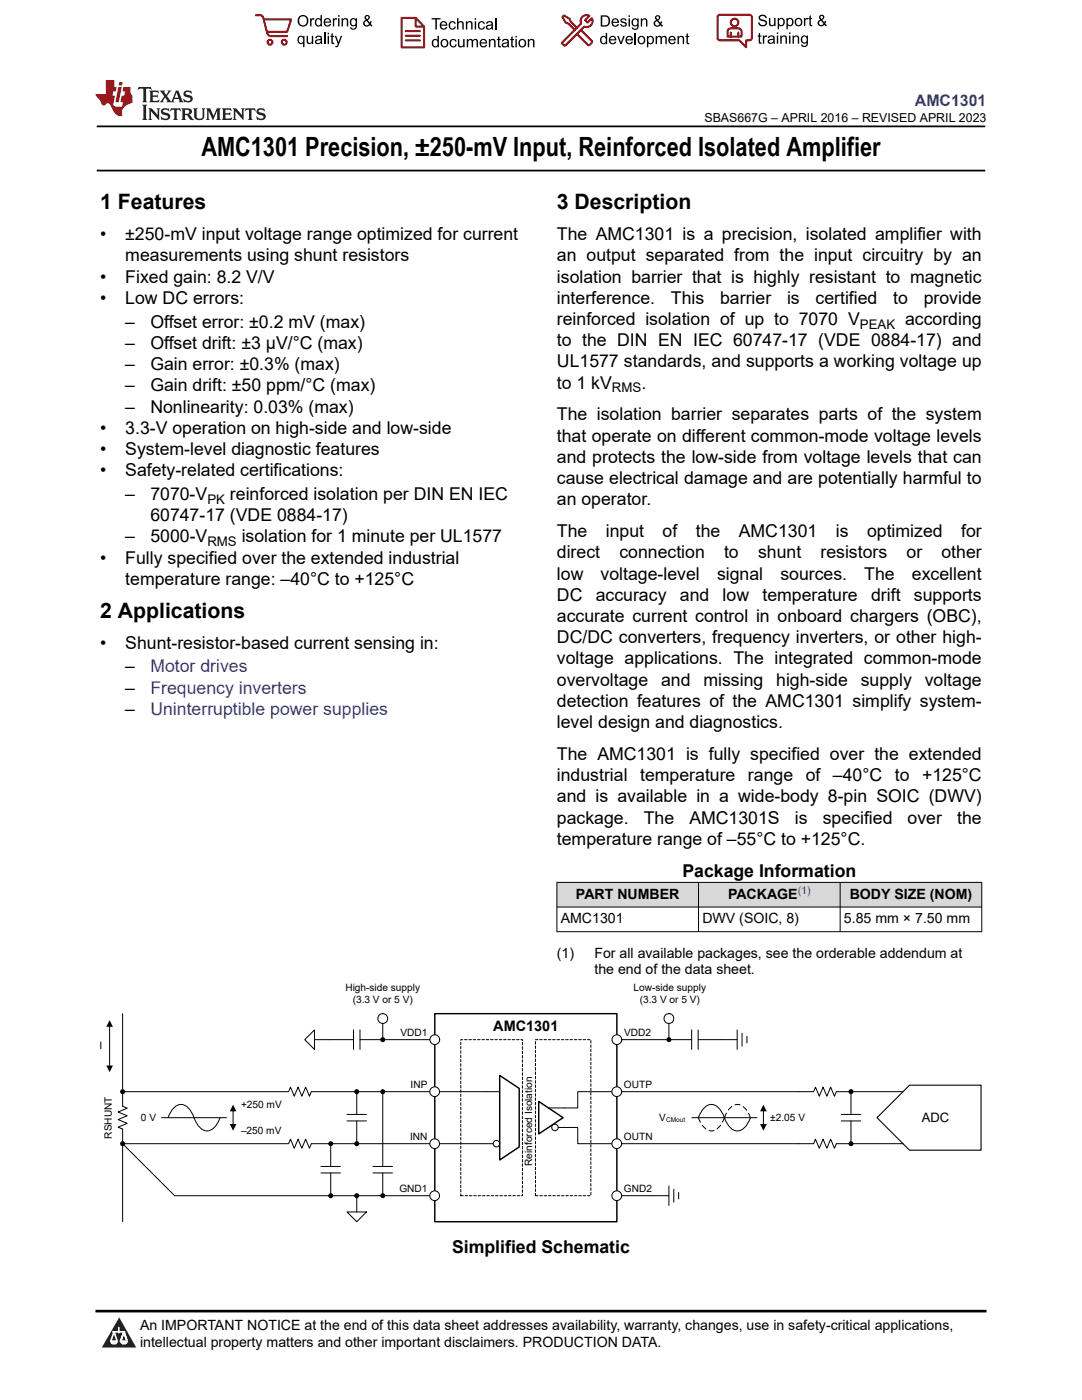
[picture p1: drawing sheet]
<svg xmlns="http://www.w3.org/2000/svg" width="216mm" height="279mm" viewBox="0 0 216 279" stroke-linecap="round" stroke-linejoin="round" font-family="sans-serif">
<path d="M19.3 25.2h177.3M19.3 34h177.3" fill="none" stroke="#000" stroke-width=".35"/>
<g fill="#d8d8d8">
<path d="M111.1 176.1h84.8v4.9h-84.8z" fill-rule="evenodd"/>
<path d="M111.2 176.2h28.1v4.8h-28.1z" fill-rule="evenodd"/>
<path d="M139.4 176.2h28.2v4.8h-28.2z" fill-rule="evenodd"/>
<path d="M167.7 176.2h28.1v4.8h-28.1z" fill-rule="evenodd"/>
</g>
<g fill="none" stroke="#000" stroke-width=".2">
<path d="M111.1 176.1h84.9M111.1 176v10M139.4 176v10M167.6 176v10M195.9 176v10M111.1 181h84.9M111.1 185.9h84.9M76.4 217.9h23.3M123.1 217.9h-7.8v3.2h-2.6M123.1 207.5h14.9M133.5 204.2v3.3M138 205.5v3.9"/>
<path d="M139.3 205.5v3.9M139.3 207.5h4.6M76.4 228.2h20.7M112.7 225h2.6v3.3h7.8M123.1 238.6h7.1"/>
<circle cx="133.5" cy="203.3" r=".98"/>
</g>
<circle cx="133.5" cy="207.5" r=".5" fill="#000"/>
<path d="M86.8 202.3h36.3v41.5h-36.3z" fill="none" stroke="#000" stroke-width=".29"/>
<path d="M91.9 207.5h12.3v31.1h-12.3zM106.8 207.5h11.1v31.1h-11.1z" fill="none" stroke="#000" stroke-width=".2" stroke-dasharray=".5 .4"/>
<path d="M99.7 214.6l3.9 2.6v11.7l-3.9 2.6z" fill-rule="evenodd" fill="#fff"/>
<path d="M99.7 214.6l3.9 2.6v11.7l-3.9 2.6z" fill="none" stroke="#000" stroke-width=".29"/>
<path d="M107.5 219.8l4.9 3.3-4.9 3.2z" fill="#fff"/>
<path d="M107.5 219.8l4.9 3.3-4.9 3.2z" fill="none" stroke="#000" stroke-width=".29"/>
<path d="M109.4 221.1h3.3M110.7 225h2" fill="none" stroke="#000" stroke-width=".2"/>
<circle cx="110.7" cy="225" r=".65" fill="#fff"/>
<g fill="none" stroke="#000" stroke-width=".2">
<path d="M97.1 228.3h2.6"/>
<circle cx="110.7" cy="225" r=".65"/>
</g>
<circle cx="99.1" cy="228.2" r=".65" fill="#fff"/>
<circle cx="99.1" cy="228.2" r=".65" fill="none" stroke="#000" stroke-width=".2"/>
<circle cx="123.1" cy="238.6" r=".97" fill="#fff"/>
<g fill="none" stroke="#000" stroke-width=".2">
<path d="M143.9 207.5h3.2M147.1 205.5v3.9M148.1 206.2v2.6M149 206.8v1.3"/>
<circle cx="123.1" cy="238.6" r=".97"/>
</g>
<circle cx="123.1" cy="207.5" r=".97" fill="#fff"/>
<g fill="none" stroke="#000" stroke-width=".2">
<path d="M130.2 238.6h3.3M133.5 236.7v3.9M134.4 237.3v2.6M135.4 238v1.3"/>
<circle cx="123.1" cy="207.5" r=".97"/>
</g>
<path d="M181.5 216.6h14.3v12.9h-14.3l-6.5-6.4z" fill-rule="evenodd" fill="#fff"/>
<path d="M181.5 216.6h14.3v12.9h-14.3l-6.5-6.4z" fill="none" stroke="#000" stroke-width=".22"/>
<path d="M123.1 217.9h39.2l.4-.9 .8 1.8 .7-1.8 .8 1.8 .7-1.8 .8 1.8 .4-.9h13.3M169.8 217.9v4.5M123.1 228.2l39.2 .1 .4-1 .8 1.9 .7-1.9 .8 1.9 .7-1.9 .8 1.9 .4-.9 13.3-.1M167.9 223.7h3.8M167.9 222.4h3.8M169.8 223.7v4.5" fill="none" stroke="#000" stroke-width=".2"/>
<g fill="#000">
<circle cx="169.8" cy="217.9" r=".5"/>
<circle cx="169.8" cy="228.2" r=".5"/>
</g>
<circle cx="123.1" cy="217.9" r=".97" fill="#fff"/>
<circle cx="123.1" cy="217.9" r=".97" fill="none" stroke="#000" stroke-width=".2"/>
<circle cx="123.1" cy="228.2" r=".97" fill="#fff"/>
<g fill="none" stroke="#000" stroke-width=".2">
<path d="M21.9 204.8v7.8M24.1 217.9h33.5l.4-.9 .7 1.8 .8-1.8 .7 1.8 .8-1.8 .7 1.8 .4-.9h14.3v14.9M24.5 202.3v18.5l.9 .4-1.8 .7 1.8 .8-1.8 .7 1.8 .8-1.8 .8 .9 .3v18.5M66 207.5h4.5M70.5 205.5v3.9M71.8 205.5v3.9M71.8 207.5h4.6M24.1 228.2l33.5 .1 .4-1 .7 1.9 .8-1.9 .7 1.9 .8-1.9 .7 1.9 .4-.9h14.3M24.5 228.3l10.4 10.3h51.8M74.4 234.1h3.9M74.4 232.8h3.9M76.4 234.1v4.5h-.3"/>
<path d="M138.1 223.1h12.9M139.4 223.1a3.5 3.5 0 0 1 2.6-2.7 2.68 2.68 0 0 1 2.1 1.7l.4 1M144.5 223.1a3.5 3.5 0 0 0 2.6 2.6 2.68 2.68 0 0 0 2.2-1.7l.4-.9M152.3 221.7v2.6"/>
<circle cx="123.1" cy="228.2" r=".97"/>
</g>
<path d="M139.4 223.1a3.5 3.5 0 0 0 2.6 2.6 2.68 2.68 0 0 0 2.1-1.7l.4-.9M144.5 223.1a3.5 3.5 0 0 1 2.6-2.7 2.68 2.68 0 0 1 2.2 1.7l.4 1" fill="none" stroke="#000" stroke-width=".2" stroke-dasharray="1 .7"/>
<g fill="#000">
<path d="M21.9 203.6l.6 1.3h-1.3zM21.2 212.6h1.3l-.6 1.4zM151.7 224.3h1.3l-.7 1.4zM152.3 220.5l.7 1.3h-1.3z"/>
<circle cx="24.5" cy="217.9" r=".5"/>
<circle cx="76.4" cy="217.9" r=".5"/>
<circle cx="24.5" cy="228.2" r=".5"/>
<circle cx="76.4" cy="238.6" r=".5"/>
</g>
<path d="M69.2 241.9h3.9l-1.9 1.9z" fill="#fff"/>
<path d="M71.2 238.6v3.3M69.2 241.9h3.9l-1.9 1.9z" fill="none" stroke="#000" stroke-width=".2"/>
<path d="M60.8 207.5l1.9-2v3.9z" fill="#fff"/>
<g fill="none" stroke="#000" stroke-width=".2">
<path d="M60.8 207.5l1.9-2v3.9zM62.7 207.5h3.3M70.9 217.9h.3v4.5M76.1 207.5h10.7M76.4 204.2v3.3M32.2 223.1h13M33.5 223.1a3.5 3.5 0 0 1 2.6-2.7 2.68 2.68 0 0 1 2.2 1.7l.4 1M38.7 223.1a3.5 3.5 0 0 0 2.6 2.6 2.68 2.68 0 0 0 2.2-1.7l.4-.9M46.5 221.7v2.6M64 234.1h3.9M64 232.8h3.9M65.7 228.2h.3v4.6"/>
<path d="M66 234.1v4.5h-.3M69.2 223.7h3.9M69.2 222.4h3.9M70.9 238.6h.3M71.2 223.7v4.5h-.3"/>
<circle cx="76.4" cy="203.3" r=".98"/>
</g>
<g fill="#000">
<path d="M45.8 224.3h1.4l-.7 1.4zM46.5 220.5l.7 1.3h-1.4z"/>
<circle cx="71.2" cy="217.9" r=".5"/>
<circle cx="76.4" cy="207.5" r=".5"/>
<circle cx="66" cy="228.2" r=".5"/>
<circle cx="66" cy="238.6" r=".5"/>
<circle cx="71.2" cy="228.2" r=".5"/>
<circle cx="71.2" cy="238.6" r=".5"/>
</g>
<circle cx="86.7" cy="217.9" r=".97" fill="#fff"/>
<circle cx="86.7" cy="217.9" r=".97" fill="none" stroke="#000" stroke-width=".2"/>
<circle cx="86.7" cy="228.2" r=".97" fill="#fff"/>
<circle cx="86.7" cy="228.2" r=".97" fill="none" stroke="#000" stroke-width=".2"/>
<circle cx="86.7" cy="238.6" r=".97" fill="#fff"/>
<circle cx="86.7" cy="238.6" r=".97" fill="none" stroke="#000" stroke-width=".2"/>
<circle cx="86.8" cy="207.5" r=".97" fill="#fff"/>
<circle cx="86.8" cy="207.5" r=".97" fill="none" stroke="#000" stroke-width=".2"/>
<path d="M0 0h215.9v23.8h-215.9z" fill-rule="evenodd" fill="#fff"/>
<path d="M27.7 17.4l-.2 .6 .5-.3h.6v.1v2.2l-.2 .4h1l-.2-.4v-2.2v-.1h.5l.5 .3-.1-.6zM29.8 18.1l.2 .4v1.5l-.2 .4h1.9l.1-.6a1.08 1.08 0 0 1-1.3 .2v-.7h.6l.4 .2v-.6l-.4 .2h-.6v-.6l.2-.1a1 1 0 0 1 1 .2l-.1-.5zM31.8 18.1l1 1.1-1 1.2h.9l-.2-.2 .4-.7 .5 .7-.2 .2h1.6l-.2-.2 .1-.4h1l.1 .4-.1 .2h.9l-.2-.3-.8-2h-.5l-1 2.2-.8-1.1 .9-1.1h-.8l.2 .2-.5 .7-.3-.7 .1-.2zM35.2 18.5l.4 1h-.8zM36.8 18.2a.65 .65 0 0 0-.2 .7 .65 .65 0 0 0 .6 .5l.7 .2 .1 .2a.79 .79 0 0 1-.7 .4 .79 .79 0 0 1-.7-.5l.1 .7 .2-.1a.93 .93 0 0 0 1.1 .1 .93 .93 0 0 0 .4-1 1.46 1.46 0 0 0-1.2-.6l-.1-.3a1.09 1.09 0 0 1 1.2 .2l-.2-.6-.1 .1-.6-.2zM28.4 20.9l.2 .4v2.3l-.2 .3h1l-.2-.3v-2.3l.2-.4zM29.6 21.6l.2 .4v1.6l-.2 .3h.8l-.3-.3v-1.4l1.7 1.8v-2l.2-.4h-.8l.2 .2 .1 1.1-1.2-1.3zM32.3 21.8a.65 .65 0 0 0-.2 .7 .65 .65 0 0 0 .7 .4l.6 .2 .1 .2a.79 .79 0 0 1-.7 .4 .79 .79 0 0 1-.7-.5l.1 .7 .2-.1a.93 .93 0 0 0 1.1 .1 .93 .93 0 0 0 .4-.9 1.46 1.46 0 0 0-1.2-.6l-.1-.4a1.09 1.09 0 0 1 1.2 .2l-.2-.6-.1 .1-.6-.1zM34.1 21.6l-.1 .7a.63 .63 0 0 1 .7-.4l.1 1.7-.3 .3h1l-.2-.3v-1.7a.66 .66 0 0 1 .8 .4l-.1-.7zM36.2 21.6l.2 .4v1.6l-.2 .3h.9l-.2-.2v-.7h.5l.1 .2a.79 .79 0 0 0 1.2 .6l-1-.9a.61 .61 0 0 0 .6-.6 .61 .61 0 0 0-.5-.6zM36.9 21.9h.2a.47 .47 0 0 1 .5 .1 .47 .47 0 0 1 .1 .5l-.2 .2h-.6zM38.5 21.6l.2 .2a2.27 2.27 0 0 0 .4 2 1.04 1.04 0 0 0 1.7-.7v-1.3l.2-.2h-.8l.2 .4v1.1a.6 .6 0 0 1-.6 .6 .6 .6 0 0 1-.6-.6v-1.1l.3-.4zM41.1 21.6l.2 .4v1.6l-.2 .3h.7l-.2-.3v-1.5l.9 1.9 .8-1.9v1.5l-.2 .3h1l-.3-.3v-1.6l.3-.4h-.8l-.7 1.5-.7-1.5zM44.3 21.6l.2 .4v1.6l-.2 .3h1.9l.1-.5a1.09 1.09 0 0 1-1.3 .1v-.6h.6l.4 .1v-.6l-.4 .2h-.6v-.6l.2-.1a1.01 1.01 0 0 1 1 .3l-.1-.6zM46.4 21.6l.3 .4v1.6l-.3 .3h.8l-.2-.3v-1.4l1.6 1.8v-2l.2-.4h-.7l.2 .2v1.1l-1.2-1.3zM49 21.6l-.1 .7a.63 .63 0 0 1 .8-.4v1.7l-.3 .3h1l-.2-.3v-1.7a.66 .66 0 0 1 .8 .4l-.1-.7zM51.4 21.8a.65 .65 0 0 0-.2 .7 .65 .65 0 0 0 .6 .4l.6 .2 .2 .2a.79 .79 0 0 1-.8 .4 .79 .79 0 0 1-.6-.5l.1 .7 .2-.1a.93 .93 0 0 0 1 .1 .93 .93 0 0 0 .5-.9 1.46 1.46 0 0 0-1.3-.6l-.1-.4a1.09 1.09 0 0 1 1.3 .2l-.2-.6-.2 .1-.5-.1z" fill="#231f20"/>
<path d="M21.1 16v2.8h-2.1l.1 .3 .9 1a.95 .95 0 0 0 .9 .9 .59 .59 0 0 1 .6-.4 .59 .59 0 0 1 .5 .4l.4 .8a1.59 1.59 0 0 0 2.1 1.3 1.61 1.61 0 0 1 1-2.2l1-.4-.1-1.5a1.59 1.59 0 0 1-.4-1.6h-1.4l-.2 .9h.5l-.1 .8h-.5l-.2 1v.2l.4 .1-.2 .9h-.6a.73 .73 0 0 1-1.1-.7l.3-1.5h-.5l.2-.8h.5l.2-.9h-.5v-1.4zM23.6 17.4l-.6 3h.7l.6-3zM23.8 16.4l-.1 .7h.7l.1-.7z" fill="#ed1c24"/>
<g fill="#000">
<path d="M59.4 4.2a1.12 1.12 0 0 1 2.2 0 1.12 1.12 0 0 1-2.2 0zM59.9 3.5a.89 .89 0 0 0-.1 1.1 .89 .89 0 0 0 1.1 .4 .88 .88 0 0 0 .3-1.3 .88 .88 0 0 0-1.3-.2z" fill-rule="evenodd"/>
<path d="M59.5 7.3l.5-.2 .5 .3v-.3h.3v2.3h-.3v-.8a.74 .74 0 0 1-1 0 .74 .74 0 0 1-.1-1zM59.8 7.5a.57 .57 0 0 0-.2 .7 .57 .57 0 0 0 .8 .2 .57 .57 0 0 0 .1-.7 .57 .57 0 0 0-.7-.2z" fill-rule="evenodd"/>
<path d="M61.9 3.6h.2v.3l.2-.2 .3-.1 .2 .1-.1 .3a.36 .36 0 0 0-.5 0 .36 .36 0 0 0 0 .4v.9h-.3z" fill-rule="evenodd"/>
<path d="M61.2 7.1h.3v.9a.41 .41 0 0 0 .4 .6 .41 .41 0 0 0 .3-.6v-.9h.3v1.7h-.2v-.3a.58 .58 0 0 1-.7 .3 .58 .58 0 0 1-.4-.6z" fill-rule="evenodd"/>
<path d="M63 3.8l.5-.2 .5 .2v-.8h.2v2.3h-.2v-.2a.75 .75 0 0 1-1-.1 .75 .75 0 0 1-.1-1zM63.2 4a.57 .57 0 0 0-.1 .7 .57 .57 0 0 0 .8 .2 .57 .57 0 0 0 .1-.7 .57 .57 0 0 0-.8-.2z" fill-rule="evenodd"/>
<path d="M63 7.3a.74 .74 0 0 1 1-.1 .74 .74 0 0 1 .3 .9v.7h-.3v-.2a.57 .57 0 0 1-.8 .2 .57 .57 0 0 1-.2-.8l1-.3a.41 .41 0 0 0-.4-.4 .41 .41 0 0 0-.4 .4l-.3-.1zM63.2 8.2a.35 .35 0 0 0 .2 .5 .35 .35 0 0 0 .5-.3l.1-.4z" fill-rule="evenodd"/>
<path d="M65.4 6.5h.3v.3h-.3zM65.4 7.1h.3v1.7h-.3z" fill-rule="evenodd"/>
<path d="M64.8 3.8a.76 .76 0 0 1 .9-.1 .76 .76 0 0 1 .4 .8h-1.2a.47 .47 0 0 0 .3 .6 .47 .47 0 0 0 .6-.4l.3 .1a.82 .82 0 0 1-1.3 .3 .82 .82 0 0 1 0-1.3zM65 4l-.1 .3h.9l-.3-.4z" fill-rule="evenodd"/>
<path d="M66.4 3.6h.3v.3l.1-.2 .4-.1 .1 .1-.1 .3a.36 .36 0 0 0-.4 0 .36 .36 0 0 0-.1 .4v.9h-.3z" fill-rule="evenodd"/>
<path d="M66.1 6.7l.3-.1v.5h.3v.3h-.3v.9l.1 .2h.2v.3a.41 .41 0 0 1-.4-.1 .41 .41 0 0 1-.2-.4v-.9h-.2v-.3h.2z" fill-rule="evenodd"/>
<path d="M66.8 7.1h.3l.4 1.4 .5-1.4h.3l-.6 1.7a.57 .57 0 0 1-.8 .6v-.3a.37 .37 0 0 0 .5-.3z" fill-rule="evenodd"/>
<path d="M67.5 3h.2v.3h-.2zM67.5 3.6h.2v1.7h-.2z" fill-rule="evenodd"/>
<path d="M68.2 3.6h.2v.3a.58 .58 0 0 1 .7-.3 .58 .58 0 0 1 .4 .7v1h-.3v-1a.4 .4 0 0 0-.4-.5 .4 .4 0 0 0-.4 .6v.9h-.2z" fill-rule="evenodd"/>
<path d="M70 3.8l.5-.2 .5 .2v-.2h.2v1.5a.71 .71 0 0 1-.5 .8 .71 .71 0 0 1-.8-.5h.2a.46 .46 0 0 0 .6 .3 .46 .46 0 0 0 .3-.6 .78 .78 0 0 1-1.1-.2 .78 .78 0 0 1 .1-1.1zM70.2 4a.53 .53 0 0 0-.1 .8 .53 .53 0 0 0 .8 0 .54 .54 0 0 0 0-.7 .54 .54 0 0 0-.7-.1z" fill-rule="evenodd"/>
<path d="M72.9 3.1a.53 .53 0 0 1 .8 .1 .53 .53 0 0 1-.3 .8l.4 .5 .1-.3 .3 .1-.2 .5 .3 .3-.2 .2-.3-.3a.71 .71 0 0 1-1.2 .1 .71 .71 0 0 1 .4-1.1l-.3-.5zM73 3.5a.3 .3 0 0 0 .6 0 .3 .3 0 0 0-.6 0zM72.9 4.3a.45 .45 0 0 0 0 .7 .45 .45 0 0 0 .7-.2l-.5-.6z" fill-rule="evenodd"/>
<path d="M86.1 3.6h1.8v.3h-.7v2h-.3v-2h-.8z" fill-rule="evenodd"/>
<path d="M86.3 8l.5-.2 .5 .2v-.8h.3v2.2h-.3v-.2a.76 .76 0 0 1-1 0 .76 .76 0 0 1-.1-1zM86.6 8.1a.58 .58 0 0 0-.2 .8 .58 .58 0 0 0 .8 .2 .58 .58 0 0 0 .1-.8 .58 .58 0 0 0-.7-.2z" fill-rule="evenodd"/>
<path d="M88.2 7.9a.81 .81 0 0 1 1.1 .2 .81 .81 0 0 1-.2 1.1 .81 .81 0 0 1-1.1-.1l-.1-.8zM88.3 8.1a.57 .57 0 0 0 0 .9 .57 .57 0 0 0 .8 0 .57 .57 0 0 0 0-.8 .57 .57 0 0 0-.8-.1z" fill-rule="evenodd"/>
<path d="M88 4.4a.77 .77 0 0 1 .9-.1 .77 .77 0 0 1 .4 .8h-1.3a.48 .48 0 0 0 .4 .6 .48 .48 0 0 0 .6-.3h.3a.83 .83 0 0 1-1.3 .4 .83 .83 0 0 1 0-1.4zM88.2 4.6l-.2 .3h1l-.3-.4z" fill-rule="evenodd"/>
<path d="M89.7 4.4a.7 .7 0 0 1 1.2 .3l-.2 .1a.45 .45 0 0 0-.6-.3 .45 .45 0 0 0-.3 .6 .45 .45 0 0 0 .3 .6 .45 .45 0 0 0 .6-.4h.3a.76 .76 0 0 1-1.1 .6 .76 .76 0 0 1-.3-1.1z" fill-rule="evenodd"/>
<path d="M89.9 8a.7 .7 0 0 1 1.2 .3h-.3a.45 .45 0 0 0-.5-.3 .45 .45 0 0 0-.3 .6 .45 .45 0 0 0 .3 .6 .45 .45 0 0 0 .6-.4l.2 .1a.76 .76 0 0 1-1 .5 .76 .76 0 0 1-.4-1.1z" fill-rule="evenodd"/>
<path d="M91.2 3.6h.3v.8a.59 .59 0 0 1 .7-.2 .59 .59 0 0 1 .3 .7v1h-.2v-1a.4 .4 0 0 0-.5-.4 .4 .4 0 0 0-.3 .5v.9h-.3z" fill-rule="evenodd"/>
<path d="M91.4 7.8h.2v.9a.41 .41 0 0 0 .5 .5 .41 .41 0 0 0 .3-.5v-.9h.3v1.6h-.3v-.2a.58 .58 0 0 1-.7 .3 .58 .58 0 0 1-.3-.7z" fill-rule="evenodd"/>
<path d="M93 4.2h.2v.3a.59 .59 0 0 1 .7-.3 .59 .59 0 0 1 .4 .7v1h-.3v-1a.41 .41 0 0 0-.4-.5 .41 .41 0 0 0-.4 .6v.9h-.2z" fill-rule="evenodd"/>
<path d="M93.1 7.8h.3v.2a.56 .56 0 0 1 1 0 .54 .54 0 0 1 .6-.2 .54 .54 0 0 1 .4 .5v1.1h-.3v-1a.34 .34 0 0 0-.3-.4 .34 .34 0 0 0-.4 .3v1.1h-.3v-1a.38 .38 0 0 0-.5-.4 .38 .38 0 0 0-.2 .6v.8h-.3z" fill-rule="evenodd"/>
<path d="M94.7 3.6h.3v.3h-.3zM94.7 4.2h.3v1.7h-.3z" fill-rule="evenodd"/>
<path d="M95.5 4.4a.7 .7 0 0 1 1.3 .3l-.3 .1a.45 .45 0 0 0-.6-.3 .45 .45 0 0 0-.3 .6 .45 .45 0 0 0 .3 .6 .45 .45 0 0 0 .6-.4h.3a.76 .76 0 0 1-1.1 .6 .76 .76 0 0 1-.3-1.1z" fill-rule="evenodd"/>
<path d="M95.9 8a.77 .77 0 0 1 .9-.2 .77 .77 0 0 1 .4 .9h-1.2a.48 .48 0 0 0 .3 .5 .48 .48 0 0 0 .6-.3h.3a.83 .83 0 0 1-1.3 .4 .83 .83 0 0 1 0-1.3zM96.1 8.1l-.1 .4h.9l-.2-.5z" fill-rule="evenodd"/>
<path d="M97.5 7.8h.3v.2a.59 .59 0 0 1 .7-.2 .59 .59 0 0 1 .4 .6v1h-.3v-1a.41 .41 0 0 0-.5-.4 .41 .41 0 0 0-.3 .5v.9h-.3z" fill-rule="evenodd"/>
<path d="M97.1 4.4a.74 .74 0 0 1 1-.1 .74 .74 0 0 1 .3 .9v.7h-.3v-.2a.59 .59 0 0 1-.8 .2 .59 .59 0 0 1-.3-.8l1.1-.3a.42 .42 0 0 0-.4-.4 .42 .42 0 0 0-.5 .4l-.2-.1zM97.3 5.3a.36 .36 0 0 0 .2 .5 .36 .36 0 0 0 .5-.2l.1-.5z" fill-rule="evenodd"/>
<path d="M99.4 7.4l.2-.2v.6h.3v.2h-.3v1l.1 .2h.2l.1 .2a.41 .41 0 0 1-.5 0 .41 .41 0 0 1-.1-.4v-1h-.2v-.2h.2z" fill-rule="evenodd"/>
<path d="M100.3 8a.74 .74 0 0 1 .9-.2 .74 .74 0 0 1 .3 .9l.1 .7h-.3v-.2a.59 .59 0 0 1-.8 .3 .59 .59 0 0 1-.3-.8l1-.3a.42 .42 0 0 0-.3-.4 .42 .42 0 0 0-.5 .3h-.3zM100.5 8.8a.36 .36 0 0 0 .1 .5 .36 .36 0 0 0 .5-.2l.2-.5z" fill-rule="evenodd"/>
<path d="M102 7.4l.3-.2v.6h.3v.2h-.3v1l.1 .2h.2v.2a.41 .41 0 0 1-.5 0 .41 .41 0 0 1-.1-.4v-1h-.2v-.2h.2z" fill-rule="evenodd"/>
<path d="M102.8 7.2h.3v.3h-.3zM102.8 7.8h.3v1.6h-.3z" fill-rule="evenodd"/>
<path d="M103.7 7.9a.81 .81 0 0 1 1.1 .2 .81 .81 0 0 1-.1 1.1 .81 .81 0 0 1-1.2-.1v-.8zM103.9 8.1a.57 .57 0 0 0-.1 .9 .57 .57 0 0 0 .8 0 .57 .57 0 0 0 0-.8 .57 .57 0 0 0-.7-.1z" fill-rule="evenodd"/>
<path d="M105.3 7.8h.3v.2a.59 .59 0 0 1 .7-.2 .59 .59 0 0 1 .4 .6v1h-.3v-1a.41 .41 0 0 0-.5-.4 .41 .41 0 0 0-.3 .5v.9h-.3z" fill-rule="evenodd"/>
<path d="M119.9 3.1h.7a1.12 1.12 0 0 1 1.1 1.1 1.12 1.12 0 0 1-1 1.1h-.8zM120.2 3.3v1.7h.4a.86 .86 0 0 0 .8-.8 .86 .86 0 0 0-.8-.9z" fill-rule="evenodd"/>
<path d="M119.9 7.4l.5-.3 .5 .3v-.8h.2v2.2h-.2v-.2a.75 .75 0 0 1-1 0 .75 .75 0 0 1-.1-1zM120.1 7.5a.57 .57 0 0 0-.1 .8 .57 .57 0 0 0 .8 .2 .57 .57 0 0 0 .1-.8 .57 .57 0 0 0-.8-.2z" fill-rule="evenodd"/>
<path d="M121.7 7.4a.76 .76 0 0 1 .9-.2 .76 .76 0 0 1 .4 .9h-1.2a.47 .47 0 0 0 .3 .5 .47 .47 0 0 0 .6-.3h.3a.82 .82 0 0 1-1.3 .4 .82 .82 0 0 1 0-1.3zM121.9 7.5l-.1 .3h.9l-.3-.4z" fill-rule="evenodd"/>
<path d="M122.2 3.9a.76 .76 0 0 1 .9-.2 .76 .76 0 0 1 .4 .9h-1.2a.47 .47 0 0 0 .4 .5 .47 .47 0 0 0 .5-.3h.3a.82 .82 0 0 1-1.3 .4 .82 .82 0 0 1 0-1.3zM122.5 4l-.2 .3h.9l-.2-.4z" fill-rule="evenodd"/>
<path d="M123.9 3.8a.71 .71 0 0 1 1.1 .3h-.2a.32 .32 0 0 0-.4-.3 .32 .32 0 0 0-.3 .4h.1a.75 .75 0 0 1 .9 .8 .72 .72 0 0 1-.7 .3 .72 .72 0 0 1-.7-.5h.3a.36 .36 0 0 0 .4 .4 .36 .36 0 0 0 .3-.5 .8 .8 0 0 1-.9-.7z" fill-rule="evenodd"/>
<path d="M123.2 7.2h.3l.4 1.3 .5-1.3h.3l-.7 1.6h-.2z" fill-rule="evenodd"/>
<path d="M125.4 3.1h.3v.3h-.3zM125.4 3.7h.3v1.6h-.3z" fill-rule="evenodd"/>
<path d="M125 7.4a.76 .76 0 0 1 .9-.2 .76 .76 0 0 1 .4 .9h-1.2a.47 .47 0 0 0 .3 .5 .47 .47 0 0 0 .6-.3h.3a.82 .82 0 0 1-1.3 .4 .82 .82 0 0 1 0-1.3zM125.2 7.5l-.1 .3h.9l-.2-.4z" fill-rule="evenodd"/>
<path d="M126.2 3.9l.5-.3 .5 .3v-.2h.2v1.4a.71 .71 0 0 1-.5 .8 .71 .71 0 0 1-.8-.5l.2 .1a.46 .46 0 0 0 .6 .2 .46 .46 0 0 0 .3-.6 .78 .78 0 0 1-1.1-.1 .78 .78 0 0 1 .1-1.1zM126.4 4a.53 .53 0 0 0-.1 .8 .53 .53 0 0 0 .8 0 .54 .54 0 0 0 0-.7 .54 .54 0 0 0-.7-.1z" fill-rule="evenodd"/>
<path d="M127.5 7.3a.8 .8 0 0 1 1.1 .2 .8 .8 0 0 1-.1 1.1 .8 .8 0 0 1-1.2-.1v-.8zM127.7 7.5a.56 .56 0 0 0-.1 .9 .56 .56 0 0 0 .8-.1 .56 .56 0 0 0 0-.7 .56 .56 0 0 0-.7-.1z" fill-rule="evenodd"/>
<path d="M127.9 3.7h.2v.2a.58 .58 0 0 1 .7-.2 .58 .58 0 0 1 .4 .6v1h-.3v-1a.4 .4 0 0 0-.4-.4 .4 .4 0 0 0-.4 .5v.9h-.2z" fill-rule="evenodd"/>
<path d="M129.1 7.2h.2v.2a.72 .72 0 0 1 1-.1 .72 .72 0 0 1 .2 1 .64 .64 0 0 1-.5 .5 .64 .64 0 0 1-.6-.2v.8h-.3zM129.5 7.5a.56 .56 0 0 0-.2 .8 .56 .56 0 0 0 .8 .2 .56 .56 0 0 0 .1-.8 .56 .56 0 0 0-.7-.2z" fill-rule="evenodd"/>
<path d="M130.8 7.2h.3v.2a.55 .55 0 0 1 .9 0 .53 .53 0 0 1 .6-.3 .53 .53 0 0 1 .4 .6v1.1h-.2v-1a.34 .34 0 0 0-.3-.4 .34 .34 0 0 0-.4 .3v1.1h-.3v-1a.37 .37 0 0 0-.5-.4 .37 .37 0 0 0-.2 .6v.8h-.3z" fill-rule="evenodd"/>
<path d="M130.8 3.2a.53 .53 0 0 1 .9 .1 .53 .53 0 0 1-.4 .8l.4 .5 .2-.4 .2 .1-.2 .5 .4 .3-.2 .3-.3-.4a.71 .71 0 0 1-1.2 .1 .71 .71 0 0 1 .3-1.1l-.2-.5zM130.9 3.6a.3 .3 0 0 0 .6 0 .3 .3 0 0 0-.6 0zM130.9 4.3a.45 .45 0 0 0 0 .7 .45 .45 0 0 0 .7-.2l-.5-.6z" fill-rule="evenodd"/>
<path d="M133.6 7.4a.76 .76 0 0 1 .9-.2 .76 .76 0 0 1 .3 .9h-1.2a.47 .47 0 0 0 .4 .5 .47 .47 0 0 0 .6-.3h.2a.82 .82 0 0 1-1.2 .4 .82 .82 0 0 1 0-1.3zM133.8 7.5l-.2 .3h1l-.3-.4z" fill-rule="evenodd"/>
<path d="M135.2 7.2h.2v.2a.58 .58 0 0 1 .7-.2 .58 .58 0 0 1 .4 .6v1h-.3v-1a.4 .4 0 0 0-.4-.4 .4 .4 0 0 0-.3 .5v.9h-.3z" fill-rule="evenodd"/>
<path d="M137 6.8l.3-.2v.6h.2v.2h-.2v1v.2h.2l.1 .2a.41 .41 0 0 1-.5 0 .41 .41 0 0 1-.1-.5v-.9h-.2v-.2h.2z" fill-rule="evenodd"/>
<path d="M151.6 3.1a.88 .88 0 0 1 1.4 .5h-.3a.49 .49 0 0 0-.5-.5 .49 .49 0 0 0-.5 .6l.1 .1a1.06 1.06 0 0 1 1.2 1 .95 .95 0 0 1-.9 .4 .95 .95 0 0 1-.8-.7h.3a.58 .58 0 0 0 .6 .5 .58 .58 0 0 0 .5-.6l-.2-.1a.95 .95 0 0 1-1.1-.9z" fill-rule="evenodd"/>
<path d="M151.4 6.7l.3-.2v.6h.2v.2h-.2v1v.2h.2l.1 .2a.41 .41 0 0 1-.5 0 .41 .41 0 0 1-.1-.5v-.9h-.2v-.2h.2z" fill-rule="evenodd"/>
<path d="M152.2 7.1h.3v.2l.1-.2h.4h.1l-.1 .3a.36 .36 0 0 0-.4 0 .36 .36 0 0 0-.1 .5v.8h-.3z" fill-rule="evenodd"/>
<path d="M153.3 7.3a.74 .74 0 0 1 1-.2 .74 .74 0 0 1 .3 .9l.1 .7h-.3l-.1-.2a.57 .57 0 0 1-.8 .3 .57 .57 0 0 1-.1-.9l.9-.2a.41 .41 0 0 0-.4-.4 .41 .41 0 0 0-.4 .3h-.3zM153.5 8.1a.35 .35 0 0 0 .2 .5 .35 .35 0 0 0 .5-.2l.1-.5z" fill-rule="evenodd"/>
<path d="M153.4 3.6h.3v.9a.41 .41 0 0 0 .4 .5 .41 .41 0 0 0 .4-.5v-.9h.2v1.6h-.2v-.2a.58 .58 0 0 1-.7 .2 .58 .58 0 0 1-.4-.6z" fill-rule="evenodd"/>
<path d="M155 6.5h.3v.3h-.3zM155 7.1h.3v1.6h-.3z" fill-rule="evenodd"/>
<path d="M155.2 3.6h.2v.2a.72 .72 0 0 1 1-.1 .72 .72 0 0 1 .2 1 .64 .64 0 0 1-.5 .5 .64 .64 0 0 1-.6-.2v.8h-.3zM155.6 3.9a.56 .56 0 0 0-.2 .8 .56 .56 0 0 0 .8 .2 .56 .56 0 0 0 .1-.8 .56 .56 0 0 0-.7-.2z" fill-rule="evenodd"/>
<path d="M155.7 7.1h.3v.2a.58 .58 0 0 1 .7-.2 .58 .58 0 0 1 .3 .6v1h-.3v-1a.4 .4 0 0 0-.4-.4 .4 .4 0 0 0-.3 .5v.9h-.3z" fill-rule="evenodd"/>
<path d="M156.9 3.6h.3v.2a.72 .72 0 0 1 .9-.1 .72 .72 0 0 1 .2 1 .64 .64 0 0 1-.4 .5 .64 .64 0 0 1-.7-.2v.8h-.3zM157.3 3.9a.56 .56 0 0 0-.1 .8 .56 .56 0 0 0 .7 .2 .56 .56 0 0 0 .2-.8 .56 .56 0 0 0-.8-.2z" fill-rule="evenodd"/>
<path d="M157.4 6.5h.3v.3h-.3zM157.4 7.1h.3v1.6h-.3z" fill-rule="evenodd"/>
<path d="M158.1 7.1h.3v.2a.58 .58 0 0 1 .7-.2 .58 .58 0 0 1 .4 .6v1h-.3v-1a.4 .4 0 0 0-.5-.4 .4 .4 0 0 0-.3 .5v.9h-.3z" fill-rule="evenodd"/>
<path d="M158.8 3.7a.8 .8 0 0 1 1.1 .2 .8 .8 0 0 1-.1 1.1 .8 .8 0 0 1-1.1-.1l-.1-.8zM159 3.9a.56 .56 0 0 0-.1 .9 .56 .56 0 0 0 .9 0 .56 .56 0 0 0-.1-.8 .56 .56 0 0 0-.7-.1z" fill-rule="evenodd"/>
<path d="M160 7.3l.5-.2 .5 .2v-.2h.2v1.4a.71 .71 0 0 1-.5 .9 .71 .71 0 0 1-.9-.5h.3a.46 .46 0 0 0 .6 .2 .46 .46 0 0 0 .2-.6 .78 .78 0 0 1-1-.1 .78 .78 0 0 1 .1-1.1zM160.2 7.4a.53 .53 0 0 0-.1 .8 .53 .53 0 0 0 .8 0 .54 .54 0 0 0 0-.7 .54 .54 0 0 0-.7-.1z" fill-rule="evenodd"/>
<path d="M160.4 3.6h.3v.2l.1-.2h.4h.1l-.1 .3a.36 .36 0 0 0-.4 0 .36 .36 0 0 0-.1 .5v.8h-.3z" fill-rule="evenodd"/>
<path d="M161.5 3.2l.3-.2v.6h.3v.2h-.3v1v.2h.3v.2a.41 .41 0 0 1-.5 0 .41 .41 0 0 1-.1-.5v-.9h-.2v-.2h.2z" fill-rule="evenodd"/>
<path d="M163.6 3.1a.53 .53 0 0 1 .8 .1 .53 .53 0 0 1-.3 .8l.4 .5 .1-.3h.3l-.2 .5 .3 .3-.2 .3-.3-.3a.71 .71 0 0 1-1.2 .1 .71 .71 0 0 1 .4-1.2l-.3-.5zM163.7 3.5a.3 .3 0 0 0 .5 0 .3 .3 0 0 0-.5 0zM163.6 4.2a.45 .45 0 0 0 0 .8 .45 .45 0 0 0 .7-.3l-.5-.6z" fill-rule="evenodd"/>
</g>
<path d="M64.8 6.5v2.3M98.9 3.6v2.3M126.8 6.6v2.2" fill="none" stroke="#000" stroke-width=".28"/>
<g fill="none" stroke="#de0000" stroke-width=".42">
<path d="M51.1 3l1 .1a1.4 1.4 0 0 1 .6 1.2l.7 2.5a.95 .95 0 0 0 1.1 .4h2.8M52.7 3.9h5.4l-.8 2.4h-4M80.1 3.6h2.8v1.7h1.7v4.2h-4.5zM81 7.1h2.8M81 6.2h2.8M81 8.1h2.8M82.9 3.6l1.7 1.7M115.1 5.5l-1.3-1.2-.1-.5-1.2-.7-.3 .3 .7 1.1 .5 .2 1.3 1.3M115.9 6l2.2 2.2v.3l-.5 .5h-.3l-2.2-2.2zM115.9 6l.7-.7a1.19 1.19 0 0 0 1.3-.3 1.19 1.19 0 0 0 .2-1.4l-.9 .9-.4-.5 .8-.8a1.19 1.19 0 0 0-1.4 .1 1.19 1.19 0 0 0-.2 1.4l-3.8 3.7v.3l.3 .3h.3l2.3-2.2M143.2 3.2l.4-.2h6l.4 .2v4.4l-.2 .4-.9 .1v1.3l-1.4-1.3h-3.9l-.4-.3zM145.4 5.8l.4-.1h1.6a.61 .61 0 0 1 .6 .6v1h-2.8v-1z"/>
<path d="M145.8 6.5v.8M147.3 6.5v.8"/>
<circle cx="53.9" cy="8.4" r=".49"/>
<circle cx="56.7" cy="8.4" r=".49"/>
<circle cx="146.6" cy="4.5" r=".75"/>
</g>
<path d="M0 261.4h215.9v18h-215.9z" fill-rule="evenodd" fill="#fff"/>
<path d="M23.8 262.9l3.4 6h-6.9z" fill="#231f20"/>
<path d="M22.1 267.7h1.3l-.4 .5h-.3a.55 .55 0 0 1-.6-.5z" fill-rule="evenodd" fill="#fff"/>
<path d="M22.1 267.7h1.3l-.4 .5h-.3a.55 .55 0 0 1-.6-.5z" fill="none" stroke="#231f20" stroke-width=".34"/>
<path d="M22.1 267.7h1.3l-.4 .5h-.5zM22.6 265.8h.1M22.6 265.8h2.3zM23.7 265.9h.1M23.7 264.9v1zM24 267.7h.1" fill="none" stroke="#fff" stroke-width=".34"/>
<path d="M24.7 265.8l-.7 1.9z" fill="#fff"/>
<path d="M24.7 265.8l-.7 1.9z" fill="none" stroke="#fff" stroke-width=".34"/>
<path d="M24.7 265.8l.7 1.9z" fill="#fff"/>
<path d="M22.8 265.8l-.7 1.9zM22.8 265.8l.6 1.9zM24.7 265.8l.7 1.9zM25.3 267.7h.1" fill="none" stroke="#fff" stroke-width=".34"/>
<path d="M24.1 267.7h1.3a.65 .65 0 0 1-.6 .5 .65 .65 0 0 1-.7-.5z" fill-rule="evenodd" fill="#fff"/>
<path d="M24.1 267.7h1.3a.65 .65 0 0 1-.6 .5 .65 .65 0 0 1-.7-.5z" fill="none" stroke="#231f20" stroke-width=".34"/>
<path d="M24 267.7h.1M24.1 267.7h1.3l-.4 .5h-.5z" fill="none" stroke="#fff" stroke-width=".34"/>
<path d="M19 261.7h177.8" fill="none" stroke="#000" stroke-width=".53"/>
<text font-size="5.3" x="40.2" y="31.2">AMC1301 Precision, ±250-mV Input, Reinforced Isolated Amplifier</text>
<g font-size="4.2">
<text x="20" y="41.8">1 Features</text>
<text x="111.1" y="41.8">3 Description</text>
<text x="20" y="123.3">2 Applications</text>
</g>
<g font-size="3.5">
<text x="20" y="47.9">•</text>
<text x="25" y="47.9">±250-mV input voltage range optimized for current</text>
<text x="111.1" y="47.9">The AMC1301 is a precision, isolated amplifier with</text>
<text x="25" y="52.2">measurements using shunt resistors</text>
<text x="111.1" y="52.2">an output separated from the input circuitry by an</text>
<text x="20" y="56.4">•</text>
<text x="25" y="56.4">Fixed gain: 8.2 V/V</text>
<text x="111.1" y="56.4">isolation barrier that is highly resistant to magnetic</text>
<text x="20" y="60.6">•</text>
<text x="25" y="60.6">Low DC errors:</text>
<text x="25" y="65.4">–</text>
<text x="30" y="65.4">Offset error: ±0.2 mV (max)</text>
<text x="111.1" y="64.9">reinforced isolation of up to 7070 V</text>
<text x="111.1" y="60.6">interference.</text>
<text x="133.9" y="60.6">This</text>
<text x="143.7" y="60.6">barrier</text>
<text x="157" y="60.6">is</text>
<text x="162.7" y="60.6">certified</text>
<text x="178.2" y="60.6">to</text>
<text x="180.6" y="64.9">according</text>
<text x="184.3" y="60.6">provide</text>
<text x="25" y="69.6">–</text>
<text x="30" y="69.6">Offset drift: ±3 µV/°C (max)</text>
<text x="111.1" y="69.1">to the DIN EN IEC 60747-17 (VDE 0884-17) and</text>
<text x="25" y="73.9">–</text>
<text x="30" y="73.9">Gain error: ±0.3% (max)</text>
<text x="111.1" y="77.6">to 1 kV</text>
<text x="111.1" y="73.3">UL1577 standards, and supports a working voltage up</text>
<text x="128" y="77.6">.</text>
<text x="25" y="78.1">–</text>
<text x="25" y="82.3">–</text>
<text x="30" y="78.1">Gain drift: ±50 ppm/°C (max)</text>
<text x="30" y="82.3">Nonlinearity: 0.03% (max)</text>
<text x="111.1" y="83.9">The isolation barrier separates parts of the system</text>
<text x="20" y="86.6">•</text>
<text x="25" y="86.6">3.3-V operation on high-side and low-side</text>
<text x="111.1" y="88.2">that operate on different common-mode voltage levels</text>
<text x="20" y="90.8">•</text>
<text x="20" y="95">•</text>
<text x="25" y="90.8">System-level diagnostic features</text>
<text x="25" y="95">Safety-related certifications:</text>
<text x="111.1" y="92.4">and protects the low-side from voltage levels that can</text>
<text x="25" y="99.8">–</text>
<text x="30" y="99.8">7070-V</text>
<text x="45.9" y="99.8">reinforced isolation per DIN EN IEC</text>
<text x="111.1" y="96.6">cause electrical damage and are potentially harmful to</text>
<text x="111.1" y="100.9">an operator.</text>
<text x="30" y="104">60747-17 (VDE 0884-17)</text>
<text x="111.1" y="107.2">The</text>
<text x="120.9" y="107.2">input</text>
<text x="132.2" y="107.2">of</text>
<text x="138.8" y="107.2">the</text>
<text x="147.4" y="107.2">AMC1301</text>
<text x="166.8" y="107.2">is</text>
<text x="173" y="107.2">optimized</text>
<text x="191.8" y="107.2">for</text>
<text x="20" y="112.5">•</text>
<text x="25" y="112.5">Fully specified over the extended industrial</text>
<text x="25" y="108.3">–</text>
<text x="30" y="108.3">5000-V</text>
<text x="48.2" y="108.3">isolation for 1 minute per UL1577</text>
<text x="111.1" y="111.4">direct</text>
<text x="123.6" y="111.4">connection</text>
<text x="144.5" y="111.4">to</text>
<text x="151.3" y="111.4">shunt</text>
<text x="163.7" y="111.4">resistors</text>
<text x="180.9" y="111.4">or</text>
<text x="187.9" y="111.4">other</text>
<text x="25" y="116.7">temperature range: –40°C to +125°C</text>
<text x="111.1" y="119.9">DC</text>
<text x="111.1" y="115.7">low</text>
<text x="118.9" y="119.9">accuracy</text>
<text x="119.8" y="115.7">voltage-level</text>
<text x="135.7" y="119.9">and</text>
<text x="143.1" y="115.7">signal</text>
<text x="144.2" y="119.9">low</text>
<text x="152.1" y="119.9">temperature</text>
<text x="155.7" y="115.7">sources.</text>
<text x="172.5" y="115.7">The</text>
<text x="173.8" y="119.9">drift</text>
<text x="182" y="115.7">excellent</text>
<text x="182.4" y="119.9">supports</text>
<text x="111.1" y="124.1">accurate current control in onboard chargers (OBC),</text>
<text x="20" y="129.4">•</text>
<text x="25" y="129.4">Shunt-resistor-based current sensing in:</text>
<text x="111.1" y="128.4">DC/DC converters, frequency inverters, or other high-</text>
<text x="25" y="134.2">–</text>
<text x="111.1" y="136.8">overvoltage</text>
<text x="111.1" y="132.6">voltage applications. The integrated common-mode</text>
<text x="131.9" y="136.8">and</text>
<text x="140.4" y="136.8">missing</text>
<text x="154.9" y="136.8">high-side</text>
<text x="171.8" y="136.8">supply</text>
<text x="184.5" y="136.8">voltage</text>
<text x="25" y="138.4">–</text>
<text x="25" y="142.7">–</text>
<text x="111.1" y="141.1">detection features of the AMC1301 simplify system-</text>
<text x="111.1" y="145.3">level design and diagnostics.</text>
<text x="111.1" y="155.9">industrial</text>
<text x="111.1" y="151.7">The AMC1301 is fully specified over the extended</text>
<text x="127.7" y="155.9">temperature</text>
<text x="149.3" y="155.9">range</text>
<text x="160.8" y="155.9">of –40°C</text>
<text x="178.5" y="155.9">to</text>
<text x="184" y="155.9">+125°C</text>
<text x="111.1" y="160.1">and is available in a wide-body 8-pin SOIC (DWV)</text>
<text x="111.1" y="164.4">package.</text>
<text x="128.5" y="164.4">The</text>
<text x="137.6" y="164.4">AMC1301S</text>
<text x="158.6" y="164.4">is</text>
<text x="164.2" y="164.4">specified</text>
<text x="181.1" y="164.4">over</text>
<text x="191" y="164.4">the</text>
<text x="111.1" y="168.6">temperature range of –55°C to +125°C.</text>
<text x="136.2" y="174.9">Package Information</text>
<text x="90.2" y="250.1">Simplified Schematic</text>
</g>
<g font-size="3.5" fill="#00f">
<text x="30" y="134.2">Motor drives</text>
<text x="30" y="138.4">Frequency inverters</text>
<text x="30" y="142.7">Uninterruptible power supplies</text>
</g>
<text font-size="3.2" fill="#00f" x="182.6" y="21.1">AMC1301</text>
<text font-size="2.9" x="98.4" y="205.8">AMC1301</text>
<g font-size="2.8">
<text x="114.9" y="179.4">PART NUMBER</text>
<text x="145.3" y="179.4">PACKAGE</text>
<text x="169.5" y="179.4">BODY SIZE (NOM)</text>
<text x="111.9" y="184.3">AMC1301</text>
<text x="140.2" y="184.3">DWV (SOIC, 8)</text>
<text x="168.4" y="184.3">5.85 mm × 7.50 mm</text>
<text x="111.1" y="191.1">(1)</text>
<text x="118.6" y="191.1">For all available packages, see the orderable addendum at</text>
<text x="118.6" y="194.5">the end of the data sheet.</text>
<text x="27.9" y="265.5">An IMPORTANT NOTICE at the end of this data sheet addresses availability, warranty, changes, use in safety-critical applications,</text>
<text x="27.9" y="268.9">intellectual property matters and other important disclaimers. PRODUCTION DATA.</text>
</g>
<g font-size="2.6">
<text x="171.6" y="65.6">PEAK</text>
<text x="122.1" y="78.3">RMS</text>
<text x="41.4" y="100.5">PK</text>
<text x="41.4" y="109">RMS</text>
<text x="183.9" y="223.8">ADC</text>
</g>
<text font-size="2.5" x="140.6" y="24.3">SBAS667G – APRIL 2016 – REVISED APRIL 2023</text>
<text font-size="2.1" fill="#00f" x="159.2" y="178.4">(1)</text>
<g font-size="2">
<text x="68.9" y="197.8">High-side supply</text>
<text x="126.4" y="197.8">Low-side supply</text>
<text x="70.4" y="200.2">(3.3 V or 5 V)</text>
<text x="127.7" y="200.2">(3.3 V or 5 V)</text>
<text x="19.9" y="209.4">I</text>
<text x="79.9" y="206.8">VDD1</text>
<text x="124.5" y="206.8">VDD2</text>
<text x="48.1" y="221.1">+250 mV</text>
<text x="81.9" y="217.2">INP</text>
<text x="124.5" y="217.2">OUTP</text>
<text x="22.3" y="227.3" transform="rotate(-90 22.3 227.3)">RSHUNT</text>
<text x="28.1" y="223.7">0 V</text>
<text x="48.1" y="226.3">–250 mV</text>
<text x="81.8" y="227.6">INN</text>
<text x="124.5" y="227.6">OUTN</text>
<text x="131.6" y="223.7">V</text>
<text x="153.7" y="223.7">±2.05 V</text>
<text x="106.2" y="232.7" transform="rotate(-90 106.2 232.7)">Reinforced Isolation</text>
<text x="79.7" y="237.9">GND1</text>
<text x="124.5" y="237.9">GND2</text>
</g>
<text font-size="1.3" x="132.9" y="223.9">CMout</text>
</svg>
